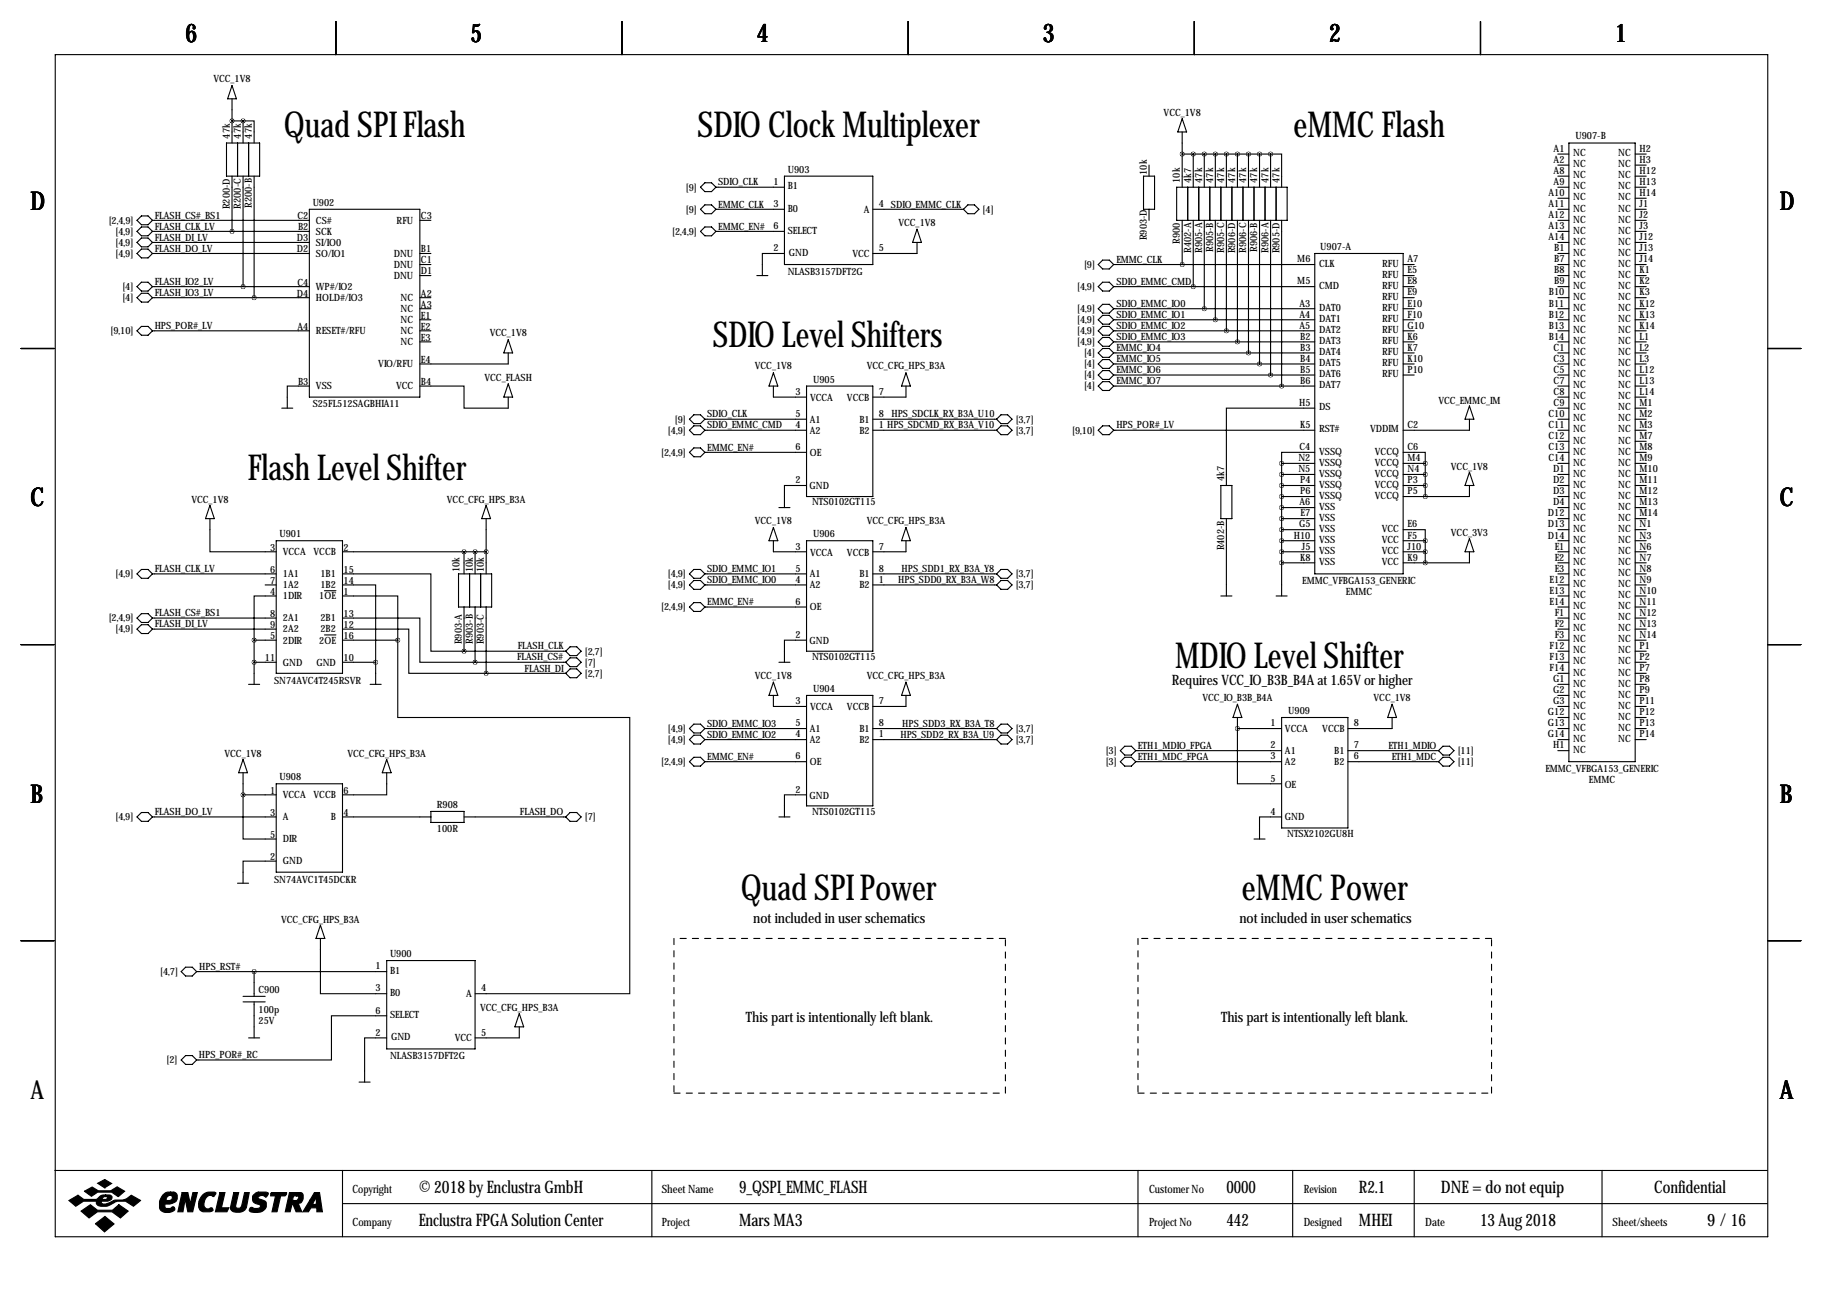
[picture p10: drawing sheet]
<svg xmlns="http://www.w3.org/2000/svg" width="419mm" height="297mm" viewBox="0 0 419 297" stroke-linecap="round" stroke-linejoin="round" font-family="sans-serif">
<g fill="none" stroke="#000" stroke-width=".25">
<path d="M12.7 12.6h393.7v271.7h-393.7zM53.3 19.7l1.1 3h-2.1zM77.2 4.9v7.7M143 4.9v7.7M208.8 4.9v7.7M274.6 4.9v7.7M340.4 4.9v7.7M52.1 32.9h7.6v7.6h-7.6zM53.3 22.7v10.2M53.3 27.8h2.6M54.6 32.9v7.6M55.9 27.8h2.5v5.1"/>
<path d="M55.9 27.8v5.1M57.1 32.9v7.6M264.2 38v2.5M271.8 35.4h20.3M271.8 30.3v12.7M271.8 27.3l1 3h-2zM274.3 35.4v7.6M276.9 35.4v7.6M279.4 35.4v7.6M281.9 35.4v7.6M284.5 35.4v7.6M287 35.4v7.6"/>
<path d="M289.6 35.4v7.6M292.1 35.4h2.5v7.6M292.1 35.4v7.6M358.1 35.4h2.6M358.1 38h2.6M360.7 32.9h15.2v142.2h-15.2zM375.9 35.4h2.6M375.9 38h2.6M31.5 50.7l1-1.1h1.5l1.1 1.1-1.1 1h-1.5zM31.5 53.2l1-1h1.5l1.1 1-1.1 1h-1.5zM31.5 55.7l1-1h1.5l1.1 1-1.1 1.1h-1.5zM31.5 58.3l1-1h1.5l1.1 1-1.1 1h-1.5z"/>
<path d="M35.1 58.3h36M35.1 50.7h36M35.1 53.2h36M35.1 55.7h36M53.3 40.5v12.7M55.9 40.5v25.4M58.4 40.5v27.9M71.1 48.1h25.4v43.2h-25.4zM96.5 58.3h2.6M96.5 50.7h2.6M162.1 52.2h1.5l1 1-1 1h-1.5l-1.1-1zM162.1 47.1h1.5l1 1-1 1h-1.5l-1.1-1z"/>
<path d="M162.1 42h1.5l1 1-1 1.1h-1.5l-1.1-1.1zM164.6 43h15.7M164.6 48.1h15.7M164.6 53.2h15.7M180.3 58.3h-5v5.1M180.3 40.5h20.4v20.3h-20.4zM200.7 48.1h20.8M210.8 55.7v2.6h-10.1M210.8 52.7l1 3h-2zM222.5 47.1h1.5l1 1-1 1h-1.5l-1-1zM262.9 40.5h2.5v7.6h-2.5zM264.2 48.1v2.6"/>
<path d="M270.5 43h25.4v7.7h-25.4zM271.8 50.7v10.1M273 43v7.7M274.3 50.7v15.2M275.6 43v7.7M276.9 50.7v20.3M278.1 43v7.7M279.4 50.7v22.8M280.7 43v7.7M281.9 50.7v25.4M283.2 43v7.7M284.5 50.7v27.9"/>
<path d="M285.8 43v7.7M287 50.7v30.4M288.3 43v7.7M289.6 50.7v33M290.8 43v7.7M292.1 50.7v35.5M293.4 43v7.7M294.6 50.7v38.1M302.3 58.3h20.3v73.6h-20.3zM358.1 58.3h2.6M358.1 40.5h2.6M358.1 43h2.6"/>
<path d="M358.1 45.6h2.6M358.1 48.1h2.6M358.1 50.7h2.6M358.1 53.2h2.6M358.1 55.7h2.6M375.9 58.3h2.6M375.9 40.5h2.6M375.9 43h2.6M375.9 45.6h2.6M375.9 48.1h2.6M375.9 50.7h2.6M375.9 53.2h2.6"/>
<path d="M375.9 55.7h2.6M31.5 76.1l1-1.1h1.5l1.1 1.1-1.1 1h-1.5zM31.5 65.9l1-1h1.5l1.1 1-1.1 1h-1.5zM32.5 67.4h1.5l1.1 1-1.1 1.1h-1.5l-1-1.1zM35.1 65.9h36M35.1 76.1h36M35.1 68.4h36M96.5 60.8h2.6M96.5 71h2.6M96.5 73.5h2.6M96.5 76.1h2.6M96.5 78.6h2.6"/>
<path d="M96.5 63.4h2.6M96.5 68.4h2.6M116.8 78.1l1.1 3h-2.1zM174 63.4h2.5M252.5 71l1-1h1.5l1 1-1 1h-1.5zM252.5 73.5l1-1h1.5l1 1-1 1h-1.5zM252.5 76.1l1-1.1h1.5l1 1.1-1 1h-1.5zM252.5 78.6l1-1h1.5l1 1-1 1h-1.5zM252.5 65.9l1-1h1.5l1 1-1 1h-1.5zM252.5 60.8l1-1h1.5l1 1-1 1h-1.5zM256 60.8h46.3M256 65.9h46.3"/>
<path d="M256 71h46.3M256 73.5h46.3M256 76.1h46.3M256 78.6h46.3M322.6 60.8h2.5M322.6 65.9h2.5M322.6 71h2.5M322.6 73.5h2.5M322.6 76.1h2.5M322.6 78.6h2.5M322.6 63.4h2.5M322.6 68.4h2.5"/>
<path d="M358.1 60.8h2.6M358.1 65.9h2.6M358.1 71h2.6M358.1 73.5h2.6M358.1 76.1h2.6M358.1 78.6h2.6M358.1 63.4h2.6M358.1 68.4h2.6M375.9 60.8h2.6M375.9 65.9h2.6M375.9 71h2.6M375.9 73.5h2.6"/>
<path d="M375.9 76.1h2.6M375.9 78.6h2.6M375.9 63.4h2.6M375.9 68.4h2.6M4.8 80.1h7.6M64.8 93.8h2.5M71.1 88.8h-5.1v5M96.5 88.8h10.2v5h10.1v-2.5M116.8 81.1v2.6h-20.3M116.8 88.3l1.1 3h-2.1zM158.5 98.9l1-1h1.5l1.1 1-1.1 1h-1.5zM158.5 96.4l1-1h1.5l1.1 1-1.1 1h-1.5z"/>
<path d="M162.1 98.9h23.3M162.1 96.4h23.3M177.8 85.7l1 3.1h-2zM177.8 88.8v2.5h7.6M185.4 88.8h15.3v25.4h-15.3zM200.7 98.9h28.4M200.7 96.4h28.4M208.3 85.7l1 3.1h-2zM208.3 88.8v2.5h-7.6M229.1 98.9l1-1h1.5l1.1 1-1.1 1h-1.5zM230.1 95.4h1.5l1.1 1-1.1 1h-1.5l-1-1zM252.5 81.1l1-1h1.5l1 1-1 1.1h-1.5z"/>
<path d="M252.5 98.9l1-1h1.5l1 1-1 1h-1.5zM252.5 83.7l1-1h1.5l1 1-1 1h-1.5zM252.5 86.2l1-1h1.5l1 1-1 1h-1.5zM252.5 88.8l1-1.1h1.5l1 1.1-1 1h-1.5zM256 81.1h46.3M256 83.7h46.3M256 86.2h46.3M256 88.8h46.3M256 98.9h46.3M302.3 93.8h-20.4v17.8M322.6 81.1h2.5M322.6 83.7h2.5"/>
<path d="M322.6 86.2h2.5M337.8 96.4v2.5h-15.2M337.8 93.3l1 3.1h-2zM358.1 81.1h2.6M358.1 83.7h2.6M358.1 86.2h2.6M358.1 88.8h2.6M358.1 93.8h2.6M358.1 98.9h2.6M358.1 91.3h2.6M358.1 96.4h2.6M375.9 81.1h2.6"/>
<path d="M375.9 83.7h2.6M375.9 86.2h2.6M375.9 88.8h2.6M375.9 93.8h2.6M375.9 98.9h2.6M375.9 91.3h2.6M375.9 96.4h2.6M406.4 80.1h7.6M48.3 119.2v7.7h15.2M48.3 116.2l1 3h-2.1zM111.8 116.2l1 3h-2.1zM111.8 119.2v12.7"/>
<path d="M159.5 103h1.5l1.1 1-1.1 1h-1.5l-1-1zM162.1 104h23.3M179.1 116.7h2.5M185.4 111.6h-5.1v5.1M280.7 111.6h2.5v7.6h-2.5zM281.9 119.2v17.8M294.6 106.5h7.7M294.6 109.1h7.7M294.6 111.6h7.7M294.6 114.2h7.7M294.6 116.7h7.7M294.6 119.2h7.7"/>
<path d="M294.6 106.5v30.5M302.3 104h-7.7v2.5M322.6 104h5.1v2.5M322.6 106.5h5.1M322.6 109.1h5.1M322.6 111.6h5.1M327.7 106.5v7.7M337.8 108.6l1 3h-2zM337.8 111.6v2.6h-15.2M358.1 104h2.6M358.1 106.5h2.6M358.1 109.1h2.6"/>
<path d="M358.1 111.6h2.6M358.1 114.2h2.6M358.1 116.7h2.6M358.1 119.2h2.6M358.1 101.5h2.6M375.9 104h2.6M375.9 106.5h2.6M375.9 109.1h2.6M375.9 111.6h2.6M375.9 114.2h2.6M375.9 116.7h2.6M375.9 119.2h2.6"/>
<path d="M375.9 101.5h2.6M31.5 131.9l1-1h1.5l1.1 1-1.1 1.1h-1.5zM35.1 131.9h28.4M61 134.5h2.5M63.5 137h-5.1v10.2M63.5 124.3h15.2v30.5h-15.2zM74.6 135.8h2.6M78.7 134.5h7.7v17.8M78.7 137h12.7v10.2M78.7 131.9h20.4v17.8h7.6M78.7 126.9h33.1M105.4 131.9h7.6v7.7h-7.6z"/>
<path d="M106.7 126.9v5M106.7 139.6v10.1M107.9 131.9v7.7M109.2 126.9v5M109.2 139.6v12.7M110.5 131.9v7.7M111.8 139.6v15.2M158.5 134.5l1-1h1.5l1.1 1-1.1 1h-1.5zM158.5 131.9l1-1h1.5l1.1 1-1.1 1.1h-1.5zM158.5 139.6l1-1.1h1.5l1.1 1.1-1.1 1h-1.5zM162.1 131.9h23.3M162.1 134.5h23.3"/>
<path d="M162.1 139.6h23.3M177.8 121.3l1 3h-2zM177.8 124.3v2.6h7.6M185.4 124.3h15.3v25.4h-15.3zM200.7 131.9h28.4M200.7 134.5h28.4M208.3 121.3l1 3h-2zM208.3 124.3v2.6h-7.6M230.1 133.5h1.5l1.1 1-1.1 1h-1.5l-1-1zM230.1 130.9h1.5l1.1 1-1.1 1.1h-1.5l-1-1.1zM280.7 137h2.5M293.4 137h2.5"/>
<path d="M294.6 121.8h7.7M294.6 124.3h7.7M294.6 126.9h7.7M294.6 129.4h7.7M322.6 121.8h5.1v2.5M322.6 124.3h5.1M322.6 126.9h5.1M327.7 124.3v5.1M337.8 123.8l1 3.1h-2zM337.8 126.9v2.5h-15.2M358.1 131.9h2.6M358.1 121.8h2.6"/>
<path d="M358.1 124.3h2.6M358.1 126.9h2.6M358.1 129.4h2.6M358.1 134.5h2.6M358.1 137h2.6M358.1 139.6h2.6M375.9 131.9h2.6M375.9 121.8h2.6M375.9 124.3h2.6M375.9 126.9h2.6M375.9 129.4h2.6M375.9 134.5h2.6"/>
<path d="M375.9 137h2.6M375.9 139.6h2.6M4.8 148.2h7.6M31.5 142.1l1-1h1.5l1.1 1-1.1 1h-1.5zM31.5 144.6l1-1h1.5l1.1 1-1.1 1.1h-1.5zM35.1 142.1h28.4M35.1 144.6h28.4M57.1 157.3h2.6M58.4 147.2h5.1M58.4 152.3h5.1M58.4 147.2v10.1M74.6 146h2.6"/>
<path d="M78.7 144.6h15.3v10.2h17.8M78.7 142.1h17.8v10.2h12.7M78.7 147.2h12.7M78.7 152.3h7.7M85.1 157.3h2.5M86.4 152.3v5M91.4 147.2v17.8h53.4v63.5h-35.6M106.7 149.7h23.3M109.2 152.3h20.8M111.8 154.8h18.2M131.1 151.2h1.5l1 1.1-1 1h-1.5l-1.1-1zM131.1 153.8h1.5l1 1-1 1h-1.5l-1.1-1z"/>
<path d="M131.1 148.7h1.5l1 1-1 1h-1.5l-1.1-1zM177.8 156.8l1 3.1h-2zM177.8 159.9v2.5h7.6M179.1 152.3h2.5M185.4 147.2h-5.1v5.1M185.4 159.9h15.3v25.4h-15.3zM208.3 156.8l1 3.1h-2zM208.3 159.9v2.5h-7.6M358.1 142.1h2.6M358.1 144.6h2.6M358.1 147.2h2.6M358.1 149.7h2.6"/>
<path d="M358.1 152.3h2.6M358.1 154.8h2.6M358.1 157.3h2.6M358.1 159.9h2.6M375.9 142.1h2.6M375.9 144.6h2.6M375.9 147.2h2.6M375.9 149.7h2.6M375.9 152.3h2.6M375.9 154.8h2.6M375.9 157.3h2.6M375.9 159.9h2.6"/>
<path d="M406.4 148.2h7.6M55.9 177.7v5M55.9 174.6l1 3.1h-2zM88.9 177.7v5h-10.2M88.9 174.6l1 3.1h-2zM158.5 167.5l1-1h1.5l1.1 1-1.1 1h-1.5zM158.5 170l1-1h1.5l1.1 1-1.1 1.1h-1.5zM158.5 175.1l1-1h1.5l1.1 1-1.1 1h-1.5zM162.1 175.1h23.3M162.1 167.5h23.3M162.1 170h23.3M200.7 167.5h28.4"/>
<path d="M200.7 170h28.4M229.1 167.5l1-1h1.5l1.1 1-1.1 1h-1.5zM230.1 169h1.5l1.1 1-1.1 1.1h-1.5l-1-1.1zM257.6 175.1l1-1h1.5l1 1-1 1h-1.5zM257.6 172.6l1-1h1.5l1 1-1 1h-1.5zM261.1 175.1h33.5M261.1 172.6h33.5M284.5 167.5h.1M284.5 167.5v12.7h10.1M284.5 161.9l1 3.1h-2zM284.5 167.5h10.1M284.5 165v2.5"/>
<path d="M294.6 165h15.3v25.4h-15.3zM309.9 175.1h20.8M309.9 172.6h20.8M320 161.9l1.1 3.1h-2.1zM320 165v2.5h-10.1M330.7 175.1l1-1h1.5l1.1 1-1.1 1h-1.5zM330.7 172.6l1-1h1.5l1.1 1-1.1 1h-1.5zM358.1 162.4h2.6M358.1 165h2.6M358.1 167.5h2.6M358.1 170h2.6M358.1 172.6h2.6"/>
<path d="M375.9 162.4h2.6M375.9 165h2.6M375.9 167.5h2.6M375.9 170h2.6M31.5 187.8l1-1h1.5l1.1 1-1.1 1h-1.5zM35.1 187.8h28.4M55.9 182.7v10.2h7.6M55.9 182.7h7.6M63.5 198h-7.6v5.1M63.5 180.2h15.2v20.3h-15.2zM78.7 187.8h20.4M99.1 186.5h7.6v2.6h-7.6z"/>
<path d="M106.7 187.8h23.3M131.1 186.8h1.5l1 1-1 1h-1.5l-1.1-1zM179.1 187.8h2.5M185.4 182.7h-5.1v5.1M288.3 192.9h2.5M294.6 187.8h-5v5.1M4.8 216.3h7.6M54.6 203.1h2.5M73.7 215.8v12.7h15.2M73.7 212.7l1 3.1h-2.1zM406.4 216.3h7.6M41.7 223.4l1-1h1.5l1 1-1 1h-1.5z"/>
<path d="M45.2 223.4h43.7M55.9 229.1h5.1M55.9 230.3h5.1M57.1 238.6h2.6M58.4 223.4v5.7M58.4 230.3v8.3M88.9 238.6h-5.1v10.2M88.9 233.5h-12.7v10.2h-31M88.9 220.8h20.3v20.4h-20.3zM119.4 236.1v2.5h-10.2M119.4 233l1 3.1h-2zM42.7 242.7h1.5l1 1-1 1h-1.5l-1-1z"/>
<path d="M82.5 248.8h2.6M12.6 269.1h393.7M78.7 269.1v15.2M78.7 276.7h327.6M149.9 269.1v15.2M261.6 269.1v15.2M297.2 269.1v15.2M325.1 269.1v15.2M368.3 269.1v15.2"/>
</g>
<g fill="#000" stroke="#000" stroke-width=".25">
<path d="M15.8 276l2.1-1.2 1.4 1h2.8l.3-.2a1.77 1.77 0 0 1 1.9-.9v.4l-.6 .2-.2 .5h.9l.3-.6-.4-.1v-.4h.9a.59 .59 0 0 1 .6 .7l-.2 .4-.8 .4h-1.4l-.1 .1 .1 .4a3.2 3.2 0 0 0 2.7-.7l.3-.1a4 4 0 0 0 3.8-1.1l2.1 1.2-1.6 1.3a4 4 0 0 0-5.5-.2 2.66 2.66 0 0 1-2.9-.2l-.1-.7h-3l-1.8 1.1zM19.4 273.9l1.8-1 1.4 .9h2.9l1.4-.9 1.8 1-1.5 1.2-1.5-1h-3.2l-1.5 .9zM22.5 272l1.6-.8 1.6 .9-1.6 1zM18.6 278.4l2.2-1.4 1.6 1.2h3.5l1.4-1.2 2.2 1.4-1.8 1.6-1.9-1.4h-3.4l-1.9 1.4zM37.4 274.7a1.75 1.75 0 0 1 1.8-.6v.7a.82 .82 0 0 0-.8 1.2h.6a.6 .6 0 0 0 .6-.5 .6 .6 0 0 0-.4-.7v-.7h.8l.5 .3a1.61 1.61 0 0 1 0 1.7 1.61 1.61 0 0 1-1.5 .7h-1v.9l.2 .1h.9l.7-.4 .4 .4a1.06 1.06 0 0 1-1.3 1 1.82 1.82 0 0 1-2.2-1.1 3.5 3.5 0 0 1 .7-3zM41.9 274.2h1.3l.5 2.6 .6-2.6h1.1l-1.1 4.4h-1.1l-.6-2.9-.5 2.9h-1.2zM46.7 274.6a2.78 2.78 0 0 1 2.9-.4l-.4 .9a1.32 1.32 0 0 0-2.1 .8l-.2 .8a.98 .98 0 0 0 1.1 1.2 .55 .55 0 0 1 .6-.2 .55 .55 0 0 1 .4 .6l-.7 .3-1.8-.1a1.79 1.79 0 0 1-.8-2.3zM50.5 274.2h1.2l-.8 3.5h1.7l-.4 .9h-2.7zM53.7 274.2h1.2l-.7 3.1a.73 .73 0 0 0 .7 .5 .73 .73 0 0 0 .7-.6l.6-3h1.1l-.7 3.4a2.28 2.28 0 0 1-3.6 .4v-.4zM58.3 274.7l.8-.6h2.1l.5 .2v.2l-.6 .7a.96 .96 0 0 0-1-.4 .96 .96 0 0 0-.8 .6l1.7 .8a1.71 1.71 0 0 1-.1 1.8 1.71 1.71 0 0 1-1.7 .8l-1.4-.2a.51 .51 0 0 1-.4-.7 .51 .51 0 0 1 .8-.2l1 .1a.52 .52 0 0 0 .6-.2 .52 .52 0 0 0-.2-.7 1.39 1.39 0 0 1-1.4-.6 1.39 1.39 0 0 1 .1-1.6zM62.2 274.4l.2-.2h3.5l-.1 .4-.3 .3h-1l-.8 3.7h-1.2l.8-3.7h-1.1zM66.5 274.2h1.7v.7h-.7l-.2 1.1h.9l.3-.3a.44 .44 0 0 0 .1-.5 .44 .44 0 0 0-.4-.3v-.7h1l.3 .2 .2 .3v.9a1.03 1.03 0 0 1-1.2 1l.9 2h-1.3l-.8-1.8h-.1l-.5 1.8h-1.1z"/>
<path d="M72.3 274.2h1.2l.6 4.4h-1.3v-.9h-1.3l-.6 .9h-1.3l1.7-2.7h1l-.4 .8 .2 .2h.4l.2-.2v-1.5l-.4 .7h-1zM21.9 281.3l2.2-1.6 2.1 1.7-2.2 1.8z"/>
</g>
<path d="M154.9 215.8v35.5M231.1 215.8h-76.2M261.6 215.8v35.5M342.9 215.8h-81.3M154.9 251.3h76.2M231.1 251.3v-35.5M261.6 251.3h81.3M342.9 251.3v-35.5" fill="none" stroke="#000" stroke-width=".25" stroke-dasharray="1.4 1.4"/>
<path d="M294.6 106.5a.05 .05 0 0 0 .1 0 .05 .05 0 0 0-.1 0zM294.6 109.1a.05 .05 0 0 0 .1 0 .05 .05 0 0 0-.1 0zM294.6 111.6a.05 .05 0 0 0 .1 0 .05 .05 0 0 0-.1 0zM294.6 114.2a.05 .05 0 0 0 .1 0 .05 .05 0 0 0-.1 0zM294.6 116.7a.05 .05 0 0 0 .1 0 .05 .05 0 0 0-.1 0zM294.6 119.2a.05 .05 0 0 0 .1 0 .05 .05 0 0 0-.1 0zM294.6 121.8a.05 .05 0 0 0 .1 0 .05 .05 0 0 0-.1 0zM294.6 124.3a.05 .05 0 0 0 .1 0 .05 .05 0 0 0-.1 0zM294.6 126.9a.05 .05 0 0 0 .1 0 .05 .05 0 0 0-.1 0zM294.6 129.4a.05 .05 0 0 0 .1 0 .05 .05 0 0 0-.1 0zM327.6 124.3a.05 .05 0 0 0 .1 0 .05 .05 0 0 0-.1 0zM327.6 126.9a.05 .05 0 0 0 .1 0 .05 .05 0 0 0-.1 0zM327.6 129.4a.05 .05 0 0 0 .1 0 .05 .05 0 0 0-.1 0zM327.6 114.2a.05 .05 0 0 0 .1 0 .05 .05 0 0 0-.1 0zM327.6 111.6a.05 .05 0 0 0 .1 0 .05 .05 0 0 0-.1 0zM327.6 109.1a.05 .05 0 0 0 .1 0 .05 .05 0 0 0-.1 0zM327.6 106.5a.05 .05 0 0 0 .1 0 .05 .05 0 0 0-.1 0zM274.3 65.9a.05 .05 0 0 0 .1 0 .05 .05 0 0 0-.1 0zM276.8 71a.05 .05 0 0 0 .1 0 .05 .05 0 0 0-.1 0zM281.9 76.1a.05 .05 0 0 0 .1 0 .05 .05 0 0 0-.1 0zM284.4 78.6a.05 .05 0 0 0 .1 0 .05 .05 0 0 0-.1 0zM287 81.1a.05 .05 0 0 0 .1 0 .05 .05 0 0 0-.1 0zM289.5 83.7a.05 .05 0 0 0 .1 0 .05 .05 0 0 0-.1 0zM294.6 88.8a.05 .05 0 0 0 .1 0 .05 .05 0 0 0-.1 0zM276.8 35.4a.05 .05 0 0 0 .1 0 .05 .05 0 0 0-.1 0zM281.9 35.4a.05 .05 0 0 0 .1 0 .05 .05 0 0 0-.1 0zM284.4 35.4a.05 .05 0 0 0 .1 0 .05 .05 0 0 0-.1 0zM287 35.4a.05 .05 0 0 0 .1 0 .05 .05 0 0 0-.1 0zM289.5 35.4a.05 .05 0 0 0 .1 0 .05 .05 0 0 0-.1 0zM53.3 53.2a.05 .05 0 0 0 .1 0 .05 .05 0 0 0-.1 0zM53.3 27.8a.05 .05 0 0 0 .1 0 .05 .05 0 0 0-.1 0zM55.8 27.8a.05 .05 0 0 0 .1 0 .05 .05 0 0 0-.1 0zM58.4 223.4a.05 .05 0 0 0 .1 0 .05 .05 0 0 0-.1 0zM55.8 65.9a.05 .05 0 0 0 .1 0 .05 .05 0 0 0-.1 0zM58.4 68.4a.05 .05 0 0 0 .1 0 .05 .05 0 0 0-.1 0zM58.4 152.3a.05 .05 0 0 0 .1 0 .05 .05 0 0 0-.1 0zM58.4 147.2a.05 .05 0 0 0 .1 0 .05 .05 0 0 0-.1 0zM55.8 182.7a.05 .05 0 0 0 .1 0 .05 .05 0 0 0-.1 0zM91.4 147.2a.05 .05 0 0 0 .1 0 .05 .05 0 0 0-.1 0zM86.3 152.3a.05 .05 0 0 0 .1 0 .05 .05 0 0 0-.1 0zM109.2 126.9a.05 .05 0 0 0 .1 0 .05 .05 0 0 0-.1 0zM106.6 126.9a.05 .05 0 0 0 .1 0 .05 .05 0 0 0-.1 0zM111.7 126.9a.05 .05 0 0 0 .1 0 .05 .05 0 0 0-.1 0zM111.7 154.8a.05 .05 0 0 0 .1 0 .05 .05 0 0 0-.1 0zM109.2 152.3a.05 .05 0 0 0 .1 0 .05 .05 0 0 0-.1 0zM106.6 149.7a.05 .05 0 0 0 .1 0 .05 .05 0 0 0-.1 0zM271.7 60.8a.05 .05 0 0 0 .1 0 .05 .05 0 0 0-.1 0zM274.3 35.4a.05 .05 0 0 0 .1 0 .05 .05 0 0 0-.1 0zM271.7 35.4a.05 .05 0 0 0 .1 0 .05 .05 0 0 0-.1 0zM284.4 167.5a.05 .05 0 0 0 .1 0 .05 .05 0 0 0-.1 0z" fill="#000" stroke="#000" stroke-width="1"/>
<g font-size="8.2">
<text x="65.3" y="31.6">Quad SPI Flash</text>
<text x="160.4" y="31.6">SDIO Clock Multiplexer</text>
<text x="297.3" y="31.6">eMMC Flash</text>
<text x="163.9" y="79.9">SDIO Level Shifters</text>
<text x="56.9" y="110.3">Flash Level Shifter</text>
<text x="270.2" y="153.5">MDIO Level Shifter</text>
<text x="170.3" y="206.9">Quad SPI Power</text>
<text x="285.5" y="206.9">eMMC Power</text>
</g>
<g font-size="5.9">
<text x="42.7" y="9.8">6</text>
<text x="108.2" y="9.8">5</text>
<text x="174" y="9.8">4</text>
<text x="239.8" y="9.8">3</text>
<text x="305.6" y="9.8">2</text>
<text x="371.3" y="9.8">1</text>
<text x="7" y="48.4">D</text>
<text x="409.2" y="48.4">D</text>
<text x="7" y="116.4">C</text>
<text x="409.2" y="116.4">C</text>
<text x="7" y="184.5">B</text>
<text x="409.2" y="184.5">B</text>
<text x="7" y="252.6">A</text>
<text x="409.2" y="252.6">A</text>
</g>
<g font-size="4">
<text x="96.3" y="274.2">© 2018 by Enclustra GmbH</text>
<text x="169.9" y="274.2">9_QSPI_EMMC_FLASH</text>
<text x="281.9" y="274.2">0000</text>
<text x="312.4" y="274.2">R2.1</text>
<text x="331.3" y="274.2">DNE = do not equip</text>
<text x="380.3" y="274.2">Confidential</text>
<text x="96.3" y="281.8">Enclustra FPGA Solution Center</text>
<text x="169.9" y="281.8">Mars MA3</text>
<text x="281.9" y="281.8">442</text>
<text x="312.4" y="281.8">MHEI</text>
<text x="340.3" y="281.8">13 Aug 2018</text>
<text x="392.5" y="281.8">9 /16</text>
</g>
<g font-size="3.3">
<text x="269.4" y="157.5">Requires VCC_IO_B3B_B4A at 1.65V or higher</text>
<text x="173.2" y="212.2">not included in user schematics</text>
<text x="284.9" y="212.2">not included in user schematics</text>
<text x="171.5" y="235.1">This part is intentionally left blank.</text>
<text x="280.7" y="235.1">This part is intentionally left blank.</text>
</g>
<g font-size="2.6">
<text x="81" y="274.2">Copyright</text>
<text x="152.1" y="274.2">Sheet Name</text>
<text x="264.2" y="274.2">Customer No</text>
<text x="299.7" y="274.2">Revision</text>
<text x="81" y="281.8">Company</text>
<text x="152.1" y="281.8">Project</text>
<text x="264.2" y="281.8">Project No</text>
<text x="299.7" y="281.8">Designed</text>
<text x="327.7" y="281.8">Date</text>
<text x="370.7" y="281.8">Sheet/sheets</text>
</g>
<g font-size="2.3">
<text x="49.1" y="18.9">VCC_1V8</text>
<text x="267.5" y="26.8">VCC_1V8</text>
<text x="52.8" y="31.9" transform="rotate(-90 52.8 31.9)">47k</text>
<text x="55.4" y="31.9" transform="rotate(-90 55.4 31.9)">47k</text>
<text x="57.9" y="31.9" transform="rotate(-90 57.9 31.9)">47k</text>
<text x="357.2" y="34.9">A1</text>
<text x="361.7" y="35.9">NC</text>
<text x="362.2" y="31.9">U907-B</text>
<text x="372" y="35.9">NC</text>
<text x="376.9" y="34.9">H2</text>
<text x="181.1" y="39.7">U903</text>
<text x="263.7" y="40.2" transform="rotate(-90 263.7 40.2)">10k</text>
<text x="357.2" y="37.5">A2</text>
<text x="357.2" y="40">A8</text>
<text x="361.7" y="38.5">NC</text>
<text x="361.7" y="41">NC</text>
<text x="372" y="38.5">NC</text>
<text x="372" y="41">NC</text>
<text x="376.9" y="37.5">H3</text>
<text x="376.9" y="40">H12</text>
<text x="55.4" y="48" transform="rotate(-90 55.4 48)">R200-C</text>
<text x="57.9" y="47.8" transform="rotate(-90 57.9 47.8)">R200-B</text>
<text x="71.9" y="47.4">U902</text>
<text x="157.7" y="43.8">[9]</text>
<text x="165.1" y="47.7">EMMC_CLK</text>
<text x="165.1" y="42.6">SDIO_CLK</text>
<text x="177.8" y="42.5">1</text>
<text x="177.8" y="47.6">3</text>
<text x="181.1" y="43.6">B1</text>
<text x="202" y="47.6">4 SDIO_EMMC_CLK</text>
<text x="271.3" y="42" transform="rotate(-90 271.3 42)">10k</text>
<text x="273.8" y="42" transform="rotate(-90 273.8 42)">4k7</text>
<text x="276.4" y="42" transform="rotate(-90 276.4 42)">47k</text>
<text x="278.9" y="42" transform="rotate(-90 278.9 42)">47k</text>
<text x="281.4" y="42" transform="rotate(-90 281.4 42)">47k</text>
<text x="284" y="42" transform="rotate(-90 284 42)">47k</text>
<text x="286.5" y="42" transform="rotate(-90 286.5 42)">47k</text>
<text x="289.1" y="42" transform="rotate(-90 289.1 42)">47k</text>
<text x="291.6" y="42" transform="rotate(-90 291.6 42)">47k</text>
<text x="294.1" y="42" transform="rotate(-90 294.1 42)">47k</text>
<text x="356" y="45.1">A10</text>
<text x="356" y="47.6">A11</text>
<text x="357.2" y="42.5">A9</text>
<text x="361.7" y="43.6">NC</text>
<text x="361.7" y="46.1">NC</text>
<text x="372" y="43.6">NC</text>
<text x="372" y="46.1">NC</text>
<text x="376.9" y="42.5">H13</text>
<text x="376.9" y="45.1">H14</text>
<text x="376.9" y="47.6">J1</text>
<text x="25" y="51.4">[2,4,9]</text>
<text x="26.6" y="54">[4,9]</text>
<text x="35.6" y="50.3">FLASH_CS#_BS1</text>
<text x="35.6" y="52.8">FLASH_CLK_LV</text>
<text x="52.8" y="48.1" transform="rotate(-90 52.8 48.1)">R200-D</text>
<text x="68.4" y="50.4">C2</text>
<text x="68.5" y="52.9">B2</text>
<text x="72.6" y="54">SCK</text>
<text x="72.6" y="51.4">CS#</text>
<text x="91.2" y="51.4">RFU</text>
<text x="96.8" y="50.4">C3</text>
<text x="154.5" y="54">[2,4,9]</text>
<text x="157.7" y="48.9">[9]</text>
<text x="165.1" y="52.8">EMMC_EN#</text>
<text x="177.8" y="52.7">6</text>
<text x="181.1" y="48.6">B0</text>
<text x="181.1" y="53.7">SELECT</text>
<text x="198.6" y="48.9">A</text>
<text x="206.6" y="51.9">VCC_1V8</text>
<text x="225.9" y="48.9">[4]</text>
<text x="356" y="50.2">A12</text>
<text x="356" y="52.7">A13</text>
<text x="361.7" y="48.6">NC</text>
<text x="361.7" y="51.2">NC</text>
<text x="361.7" y="53.7">NC</text>
<text x="372" y="48.6">NC</text>
<text x="372" y="51.2">NC</text>
<text x="372" y="53.7">NC</text>
<text x="376.9" y="50.2">J2</text>
<text x="376.9" y="52.7">J3</text>
<text x="26.6" y="56.5">[4,9]</text>
<text x="26.6" y="59">[4,9]</text>
<text x="35.6" y="55.3">FLASH_DI_LV</text>
<text x="35.6" y="57.9">FLASH_DO_LV</text>
<text x="68.3" y="55.5">D3</text>
<text x="68.3" y="58">D2</text>
<text x="72.6" y="56.5">SI/IO0</text>
<text x="72.6" y="59">SO/IO1</text>
<text x="90.5" y="59">DNU</text>
<text x="96.8" y="58">B1</text>
<text x="177.8" y="57.8">2</text>
<text x="181.4" y="58.8">GND</text>
<text x="196" y="59">VCC</text>
<text x="202" y="57.8">5</text>
<text x="263.7" y="55.2" transform="rotate(-90 263.7 55.2)">R903-D</text>
<text x="271.3" y="56" transform="rotate(-90 271.3 56)">R900</text>
<text x="273.8" y="58.1" transform="rotate(-90 273.8 58.1)">R402-A</text>
<text x="276.4" y="58.1" transform="rotate(-90 276.4 58.1)">R905-A</text>
<text x="278.9" y="58" transform="rotate(-90 278.9 58)">R905-B</text>
<text x="281.4" y="58.1" transform="rotate(-90 281.4 58.1)">R905-C</text>
<text x="284" y="58.3" transform="rotate(-90 284 58.3)">R906-D</text>
<text x="286.5" y="58.1" transform="rotate(-90 286.5 58.1)">R906-C</text>
<text x="289.1" y="58" transform="rotate(-90 289.1 58)">R906-B</text>
<text x="291.6" y="58.1" transform="rotate(-90 291.6 58.1)">R906-A</text>
<text x="294.1" y="58.3" transform="rotate(-90 294.1 58.3)">R905-D</text>
<text x="303.5" y="57.5">U907-A</text>
<text x="356" y="55.2">A14</text>
<text x="357.3" y="57.8">B1</text>
<text x="361.7" y="56.3">NC</text>
<text x="361.7" y="58.8">NC</text>
<text x="372" y="56.3">NC</text>
<text x="372" y="58.8">NC</text>
<text x="376.9" y="55.2">J12</text>
<text x="376.9" y="57.8">J13</text>
<text x="35.6" y="65.5">FLASH_IO2_LV</text>
<text x="68.4" y="65.6">C4</text>
<text x="90.5" y="61.6">DNU</text>
<text x="90.5" y="64.1">DNU</text>
<text x="96.8" y="60.6">C1</text>
<text x="96.8" y="63.1">D1</text>
<text x="181.1" y="63.1">NLASB3157DFT2G</text>
<text x="249.2" y="61.6">[9]</text>
<text x="256.6" y="65.5">SDIO_EMMC_CMD</text>
<text x="256.6" y="60.4">EMMC_CLK</text>
<text x="298.2" y="60.3">M6</text>
<text x="298.2" y="65.4">M5</text>
<text x="303.3" y="61.3">CLK</text>
<text x="317.8" y="61.3">RFU</text>
<text x="317.8" y="63.9">RFU</text>
<text x="323.6" y="60.3">A7</text>
<text x="323.6" y="62.9">E5</text>
<text x="323.6" y="65.4">E8</text>
<text x="357.3" y="60.3">B7</text>
<text x="357.3" y="62.9">B8</text>
<text x="357.3" y="65.4">B9</text>
<text x="361.7" y="61.3">NC</text>
<text x="361.7" y="63.9">NC</text>
<text x="372" y="61.3">NC</text>
<text x="372" y="63.9">NC</text>
<text x="376.9" y="60.3">J14</text>
<text x="376.9" y="62.9">K1</text>
<text x="376.9" y="65.4">K2</text>
<text x="28.1" y="66.7">[4]</text>
<text x="28.1" y="69.2">[4]</text>
<text x="35.6" y="68">FLASH_IO3_LV</text>
<text x="68.3" y="68.2">D4</text>
<text x="72.6" y="69.2">HOLD#/IO3</text>
<text x="72.6" y="66.7">WP#/IO2</text>
<text x="92.1" y="69.2">NC</text>
<text x="92.1" y="71.7">NC</text>
<text x="96.8" y="68.2">A2</text>
<text x="96.8" y="70.7">A3</text>
<text x="247.6" y="71.7">[4,9]</text>
<text x="247.6" y="66.7">[4,9]</text>
<text x="256.6" y="70.6">SDIO_EMMC_IO0</text>
<text x="298.8" y="70.5">A3</text>
<text x="303.3" y="66.4">CMD</text>
<text x="303.3" y="71.5">DAT0</text>
<text x="317.8" y="66.4">RFU</text>
<text x="317.8" y="69">RFU</text>
<text x="317.8" y="71.5">RFU</text>
<text x="323.6" y="67.9">E9</text>
<text x="323.6" y="70.5">E10</text>
<text x="356.1" y="67.9">B10</text>
<text x="356.1" y="70.5">B11</text>
<text x="361.7" y="66.4">NC</text>
<text x="361.7" y="69">NC</text>
<text x="361.7" y="71.5">NC</text>
<text x="372" y="66.4">NC</text>
<text x="372" y="69">NC</text>
<text x="372" y="71.5">NC</text>
<text x="376.9" y="67.9">K3</text>
<text x="376.9" y="70.5">K12</text>
<text x="25.4" y="76.8">[9,10]</text>
<text x="35.6" y="75.7">HPS_POR#_LV</text>
<text x="68.4" y="75.8">A4</text>
<text x="72.6" y="76.8">RESET#/RFU</text>
<text x="92.1" y="74.3">NC</text>
<text x="92.1" y="76.8">NC</text>
<text x="96.8" y="73.3">E1</text>
<text x="96.8" y="75.8">E2</text>
<text x="112.6" y="77.3">VCC_1V8</text>
<text x="247.6" y="74.3">[4,9]</text>
<text x="247.6" y="76.8">[4,9]</text>
<text x="256.6" y="73.1">SDIO_EMMC_IO1</text>
<text x="256.6" y="75.7">SDIO_EMMC_IO2</text>
<text x="298.8" y="73">A4</text>
<text x="298.8" y="75.6">A5</text>
<text x="303.3" y="74">DAT1</text>
<text x="303.3" y="76.6">DAT2</text>
<text x="317.8" y="74">RFU</text>
<text x="317.8" y="76.6">RFU</text>
<text x="323.6" y="73">F10</text>
<text x="323.6" y="75.6">G10</text>
<text x="356.1" y="73">B12</text>
<text x="356.1" y="75.6">B13</text>
<text x="361.7" y="74">NC</text>
<text x="361.7" y="76.6">NC</text>
<text x="372" y="74">NC</text>
<text x="372" y="76.6">NC</text>
<text x="376.9" y="73">K13</text>
<text x="376.9" y="75.6">K14</text>
<text x="92.1" y="79.4">NC</text>
<text x="96.8" y="78.3">E3</text>
<text x="96.8" y="83.4">E4</text>
<text x="247.6" y="79.4">[4,9]</text>
<text x="249.2" y="81.9">[4]</text>
<text x="256.6" y="78.2">SDIO_EMMC_IO3</text>
<text x="256.6" y="80.7">EMMC_IO4</text>
<text x="256.6" y="83.3">EMMC_IO5</text>
<text x="298.9" y="78.1">B2</text>
<text x="298.9" y="80.6">B3</text>
<text x="298.9" y="83.2">B4</text>
<text x="303.3" y="79.1">DAT3</text>
<text x="303.3" y="81.7">DAT4</text>
<text x="317.8" y="79.1">RFU</text>
<text x="317.8" y="81.7">RFU</text>
<text x="323.6" y="78.1">K6</text>
<text x="323.6" y="80.6">K7</text>
<text x="323.6" y="83.2">K10</text>
<text x="356.1" y="78.1">B14</text>
<text x="357.2" y="80.6">C1</text>
<text x="357.2" y="83.2">C3</text>
<text x="361.7" y="79.1">NC</text>
<text x="361.7" y="81.7">NC</text>
<text x="372" y="79.1">NC</text>
<text x="372" y="81.7">NC</text>
<text x="376.9" y="78.1">L1</text>
<text x="376.9" y="80.6">L2</text>
<text x="376.9" y="83.2">L3</text>
<text x="68.5" y="88.5">B3</text>
<text x="72.6" y="89.5">VSS</text>
<text x="87" y="84.4">VIO/RFU</text>
<text x="91.1" y="89.5">VCC</text>
<text x="96.8" y="88.5">B4</text>
<text x="111.4" y="87.5">VCC_FLASH</text>
<text x="173.5" y="84.9">VCC_1V8</text>
<text x="186.9" y="88">U905</text>
<text x="199.3" y="84.9">VCC_CFG_HPS_B3A</text>
<text x="249.2" y="84.4">[4]</text>
<text x="249.2" y="87">[4]</text>
<text x="249.2" y="89.5">[4]</text>
<text x="256.6" y="85.8">EMMC_IO6</text>
<text x="256.6" y="88.4">EMMC_IO7</text>
<text x="298.9" y="85.7">B5</text>
<text x="298.9" y="88.3">B6</text>
<text x="303.3" y="84.2">DAT5</text>
<text x="303.3" y="86.7">DAT6</text>
<text x="303.3" y="89.3">DAT7</text>
<text x="317.8" y="84.2">RFU</text>
<text x="317.8" y="86.7">RFU</text>
<text x="323.6" y="85.7">P10</text>
<text x="357.2" y="85.7">C5</text>
<text x="357.2" y="88.3">C7</text>
<text x="361.7" y="84.2">NC</text>
<text x="361.7" y="86.7">NC</text>
<text x="361.7" y="89.3">NC</text>
<text x="372" y="84.2">NC</text>
<text x="372" y="86.7">NC</text>
<text x="372" y="89.3">NC</text>
<text x="376.9" y="85.7">L12</text>
<text x="376.9" y="88.3">L13</text>
<text x="71.9" y="93.6">S25FL512SAGBHIA11</text>
<text x="162.6" y="96">SDIO_CLK</text>
<text x="182.9" y="95.9">5</text>
<text x="182.9" y="90.8">3</text>
<text x="186.2" y="92.2">VCCA</text>
<text x="194.7" y="92.2">VCCB</text>
<text x="202" y="95.9">8 HPS_SDCLK_RX_B3A_U10</text>
<text x="202" y="90.8">7</text>
<text x="298.7" y="93.3">H5</text>
<text x="303.3" y="94.4">DS</text>
<text x="330.7" y="92.8">VCC_EMMC_IM</text>
<text x="356" y="95.9">C10</text>
<text x="357.2" y="90.8">C8</text>
<text x="357.2" y="93.3">C9</text>
<text x="361.7" y="91.8">NC</text>
<text x="361.7" y="94.4">NC</text>
<text x="372" y="91.8">NC</text>
<text x="372" y="94.4">NC</text>
<text x="376.9" y="90.8">L14</text>
<text x="376.9" y="93.3">M1</text>
<text x="376.9" y="95.9">M2</text>
<text x="153.6" y="99.7">[4,9]</text>
<text x="155.1" y="97.1">[9]</text>
<text x="162.6" y="98.5">SDIO_EMMC_CMD</text>
<text x="182.9" y="98.4">4</text>
<text x="186.2" y="97.1">A1</text>
<text x="186.2" y="99.7">A2</text>
<text x="197.6" y="97.1">B1</text>
<text x="197.6" y="99.7">B2</text>
<text x="202" y="98.4">1 HPS_SDCMD_RX_B3A_V10</text>
<text x="233.5" y="97.1">[3,7]</text>
<text x="233.5" y="99.7">[3,7]</text>
<text x="246.5" y="99.7">[9,10]</text>
<text x="256.6" y="98.5">HPS_POR#_LV</text>
<text x="298.9" y="98.4">K5</text>
<text x="303.3" y="99.4">RST#</text>
<text x="315" y="99.4">VDDIM</text>
<text x="323.6" y="98.4">C2</text>
<text x="356" y="98.4">C11</text>
<text x="356" y="101">C12</text>
<text x="361.7" y="96.9">NC</text>
<text x="361.7" y="99.4">NC</text>
<text x="361.7" y="102">NC</text>
<text x="372" y="96.9">NC</text>
<text x="372" y="99.4">NC</text>
<text x="372" y="102">NC</text>
<text x="376.9" y="98.4">M3</text>
<text x="376.9" y="101">M7</text>
<text x="152" y="104.8">[2,4,9]</text>
<text x="162.6" y="103.6">EMMC_EN#</text>
<text x="182.9" y="103.5">6</text>
<text x="186.2" y="104.8">OE</text>
<text x="298.5" y="106">N2</text>
<text x="298.8" y="103.5">C4</text>
<text x="303.3" y="104.5">VSSQ</text>
<text x="303.3" y="107.1">VSSQ</text>
<text x="316.1" y="104.5">VCCQ</text>
<text x="316.1" y="107.1">VCCQ</text>
<text x="323.6" y="103.5">C6</text>
<text x="323.6" y="106">M4</text>
<text x="356" y="103.5">C13</text>
<text x="356" y="106">C14</text>
<text x="361.7" y="104.5">NC</text>
<text x="361.7" y="107.1">NC</text>
<text x="372" y="104.5">NC</text>
<text x="372" y="107.1">NC</text>
<text x="376.9" y="103.5">M8</text>
<text x="376.9" y="106">M9</text>
<text x="182.9" y="111.1">2</text>
<text x="186.1" y="112.5">GND</text>
<text x="281.4" y="110.6" transform="rotate(-90 281.4 110.6)">4k7</text>
<text x="298.5" y="108.6">N5</text>
<text x="298.9" y="111.1">P4</text>
<text x="298.9" y="113.7">P6</text>
<text x="303.3" y="109.6">VSSQ</text>
<text x="303.3" y="112.1">VSSQ</text>
<text x="316.1" y="109.6">VCCQ</text>
<text x="316.1" y="112.1">VCCQ</text>
<text x="323.6" y="108.6">N4</text>
<text x="323.6" y="111.1">P3</text>
<text x="323.6" y="113.7">P5</text>
<text x="333.6" y="108.1">VCC_1V8</text>
<text x="357.1" y="108.6">D1</text>
<text x="357.1" y="111.1">D2</text>
<text x="357.1" y="113.7">D3</text>
<text x="361.7" y="109.6">NC</text>
<text x="361.7" y="112.1">NC</text>
<text x="372" y="109.6">NC</text>
<text x="372" y="112.1">NC</text>
<text x="376.9" y="108.6">M10</text>
<text x="376.9" y="111.1">M11</text>
<text x="376.9" y="113.7">M12</text>
<text x="44" y="115.7">VCC_1V8</text>
<text x="102.7" y="115.7">VCC_CFG_HPS_B3A</text>
<text x="186.7" y="116.2">NTS0102GT115</text>
<text x="298.8" y="116.2">A6</text>
<text x="299" y="118.7">E7</text>
<text x="303.3" y="114.7">VSSQ</text>
<text x="303.3" y="117.2">VSS</text>
<text x="303.3" y="119.8">VSS</text>
<text x="316.1" y="114.7">VCCQ</text>
<text x="355.9" y="118.7">D12</text>
<text x="357.1" y="116.2">D4</text>
<text x="361.7" y="114.7">NC</text>
<text x="361.7" y="117.2">NC</text>
<text x="361.7" y="119.8">NC</text>
<text x="372" y="114.7">NC</text>
<text x="372" y="117.2">NC</text>
<text x="372" y="119.8">NC</text>
<text x="376.9" y="116.2">M13</text>
<text x="376.9" y="118.7">M14</text>
<text x="64.3" y="123.6">U901</text>
<text x="173.5" y="120.5">VCC_1V8</text>
<text x="186.9" y="123.6">U906</text>
<text x="199.3" y="120.5">VCC_CFG_HPS_B3A</text>
<text x="297.4" y="123.8">H10</text>
<text x="298.7" y="121.3">G5</text>
<text x="303.3" y="122.3">VSS</text>
<text x="303.3" y="124.8">VSS</text>
<text x="317.7" y="122.3">VCC</text>
<text x="317.7" y="124.8">VCC</text>
<text x="323.6" y="121.3">E6</text>
<text x="323.6" y="123.8">F5</text>
<text x="333.6" y="123.3">VCC_3V3</text>
<text x="355.9" y="121.3">D13</text>
<text x="355.9" y="123.8">D14</text>
<text x="361.7" y="122.3">NC</text>
<text x="361.7" y="124.8">NC</text>
<text x="372" y="122.3">NC</text>
<text x="372" y="124.8">NC</text>
<text x="376.9" y="121.3">N1</text>
<text x="376.9" y="123.8">N3</text>
<text x="35.6" y="131.5">FLASH_CLK_LV</text>
<text x="62.1" y="126.6">3</text>
<text x="62.1" y="131.7">6</text>
<text x="65" y="127.6">VCCA VCCB</text>
<text x="79" y="131.7">15</text>
<text x="79" y="126.6">2</text>
<text x="105.7" y="131.6" transform="rotate(-90 105.7 131.6)">10k</text>
<text x="108.7" y="131.6" transform="rotate(-90 108.7 131.6)">10k</text>
<text x="111.3" y="131.6" transform="rotate(-90 111.3 131.6)">10k</text>
<text x="162.6" y="131.5">SDIO_EMMC_IO1</text>
<text x="182.9" y="131.4">5</text>
<text x="182.9" y="126.4">3</text>
<text x="186.2" y="127.7">VCCA</text>
<text x="194.7" y="127.7">VCCB</text>
<text x="202" y="131.4">8</text>
<text x="202" y="126.4">7</text>
<text x="207.3" y="131.5">HPS_SDD1_RX_B3A_Y8</text>
<text x="281.4" y="126.6" transform="rotate(-90 281.4 126.6)">R402-B</text>
<text x="298.9" y="128.9">K8</text>
<text x="299.3" y="126.4">J5</text>
<text x="303.3" y="127.4">VSS</text>
<text x="303.3" y="129.9">VSS</text>
<text x="317.7" y="127.4">VCC</text>
<text x="317.7" y="129.9">VCC</text>
<text x="323.6" y="126.4">J10</text>
<text x="323.6" y="128.9">K9</text>
<text x="357.4" y="126.4">E1</text>
<text x="357.4" y="128.9">E2</text>
<text x="357.4" y="131.4">E3</text>
<text x="361.7" y="127.4">NC</text>
<text x="361.7" y="129.9">NC</text>
<text x="372" y="127.4">NC</text>
<text x="372" y="129.9">NC</text>
<text x="376.9" y="126.4">N6</text>
<text x="376.9" y="128.9">N7</text>
<text x="376.9" y="131.4">N8</text>
<text x="26.6" y="132.7">[4,9]</text>
<text x="62.1" y="136.8">4</text>
<text x="62.1" y="134.2">7</text>
<text x="65" y="137.8">1DIR</text>
<text x="65" y="132.7">1A1</text>
<text x="65" y="135.2">1A2</text>
<text x="73.4" y="137.8">1OE</text>
<text x="73.7" y="132.7">1B1</text>
<text x="73.7" y="135.2">1B2</text>
<text x="79" y="136.8">1</text>
<text x="79" y="134.2">14</text>
<text x="153.6" y="135.2">[4,9]</text>
<text x="153.6" y="132.7">[4,9]</text>
<text x="162.6" y="134.1">SDIO_EMMC_IO0</text>
<text x="182.9" y="134">4</text>
<text x="186.2" y="132.7">A1</text>
<text x="186.2" y="135.2">A2</text>
<text x="197.6" y="132.7">B1</text>
<text x="197.6" y="135.2">B2</text>
<text x="202" y="134">1</text>
<text x="206.5" y="134.1">HPS_SDD0_RX_B3A_W8</text>
<text x="233.5" y="135.2">[3,7]</text>
<text x="233.5" y="132.7">[3,7]</text>
<text x="299.4" y="134.2">EMMC_VFBGA153_GENERIC</text>
<text x="309.4" y="136.8">EMMC</text>
<text x="356.3" y="134">E12</text>
<text x="356.3" y="136.5">E13</text>
<text x="361.7" y="132.5">NC</text>
<text x="361.7" y="135">NC</text>
<text x="361.7" y="137.5">NC</text>
<text x="372" y="132.5">NC</text>
<text x="372" y="135">NC</text>
<text x="372" y="137.5">NC</text>
<text x="376.9" y="134">N9</text>
<text x="376.9" y="136.5">N10</text>
<text x="25" y="142.9">[2,4,9]</text>
<text x="35.6" y="141.7">FLASH_CS#_BS1</text>
<text x="62.1" y="141.8">8</text>
<text x="65" y="142.9">2A1</text>
<text x="73.7" y="142.9">2B1</text>
<text x="79" y="141.8">13</text>
<text x="152" y="140.3">[2,4,9]</text>
<text x="162.6" y="139.2">EMMC_EN#</text>
<text x="182.9" y="139.1">6</text>
<text x="186.2" y="140.3">OE</text>
<text x="356.3" y="139.1">E14</text>
<text x="357.4" y="141.6">F1</text>
<text x="361.7" y="140.1">NC</text>
<text x="361.7" y="142.6">NC</text>
<text x="372" y="140.1">NC</text>
<text x="372" y="142.6">NC</text>
<text x="376.9" y="139.1">N11</text>
<text x="376.9" y="141.6">N12</text>
<text x="26.6" y="145.4">[4,9]</text>
<text x="35.6" y="144.2">FLASH_DI_LV</text>
<text x="62.1" y="146.9">5</text>
<text x="62.1" y="144.4">9</text>
<text x="65" y="147.9">2DIR</text>
<text x="65" y="145.4">2A2</text>
<text x="73.4" y="147.9">2OE</text>
<text x="73.7" y="145.4">2B2</text>
<text x="79" y="146.9">16</text>
<text x="79" y="144.4">12</text>
<text x="106.2" y="148.1" transform="rotate(-90 106.2 148.1)">R903-A</text>
<text x="108.7" y="148" transform="rotate(-90 108.7 148)">R903-B</text>
<text x="111.3" y="148.1" transform="rotate(-90 111.3 148.1)">R903-C</text>
<text x="119" y="149.3">FLASH_CLK</text>
<text x="182.9" y="146.7">2</text>
<text x="186.1" y="148">GND</text>
<text x="356.3" y="149.2">F12</text>
<text x="357.4" y="144.1">F2</text>
<text x="357.4" y="146.7">F3</text>
<text x="361.7" y="145.2">NC</text>
<text x="361.7" y="147.7">NC</text>
<text x="372" y="145.2">NC</text>
<text x="372" y="147.7">NC</text>
<text x="376.9" y="144.1">N13</text>
<text x="376.9" y="146.7">N14</text>
<text x="376.9" y="149.2">P1</text>
<text x="60.9" y="152">11</text>
<text x="65" y="153">GND</text>
<text x="72.7" y="153">GND</text>
<text x="79" y="152">10</text>
<text x="118.9" y="151.9">FLASH_CS#</text>
<text x="120.6" y="154.4">FLASH_DI</text>
<text x="134.5" y="153">[7]</text>
<text x="134.5" y="155.6">[2,7]</text>
<text x="134.5" y="150.5">[2,7]</text>
<text x="186.7" y="151.8">NTS0102GT115</text>
<text x="356.3" y="151.8">F13</text>
<text x="356.3" y="154.3">F14</text>
<text x="361.7" y="150.2">NC</text>
<text x="361.7" y="152.8">NC</text>
<text x="361.7" y="155.3">NC</text>
<text x="372" y="150.2">NC</text>
<text x="372" y="152.8">NC</text>
<text x="372" y="155.3">NC</text>
<text x="376.9" y="151.8">P2</text>
<text x="376.9" y="154.3">P7</text>
<text x="63" y="157.3">SN74AVC4T245RSVR</text>
<text x="173.5" y="156.1">VCC_1V8</text>
<text x="182.9" y="161.9">3</text>
<text x="186.9" y="159.1">U904</text>
<text x="199.3" y="156.1">VCC_CFG_HPS_B3A</text>
<text x="202" y="161.9">7</text>
<text x="276.5" y="161.1">VCC_IO_B3B_B4A</text>
<text x="315.8" y="161.1">VCC_1V8</text>
<text x="357.1" y="156.8">G1</text>
<text x="357.1" y="159.4">G2</text>
<text x="357.1" y="161.9">G3</text>
<text x="361.7" y="157.9">NC</text>
<text x="361.7" y="160.4">NC</text>
<text x="372" y="157.9">NC</text>
<text x="372" y="160.4">NC</text>
<text x="376.9" y="156.8">P8</text>
<text x="376.9" y="159.4">P9</text>
<text x="376.9" y="161.9">P11</text>
<text x="162.6" y="167.1">SDIO_EMMC_IO3</text>
<text x="182.9" y="167">5</text>
<text x="186.2" y="163.3">VCCA</text>
<text x="194.7" y="163.3">VCCB</text>
<text x="202" y="167">8</text>
<text x="207.4" y="167.1">HPS_SDD3_RX_B3A_T8</text>
<text x="292.1" y="167">1</text>
<text x="296.2" y="164.2">U909</text>
<text x="311.3" y="167">8</text>
<text x="355.9" y="164.5">G12</text>
<text x="355.9" y="167">G13</text>
<text x="361.7" y="162.9">NC</text>
<text x="361.7" y="165.5">NC</text>
<text x="372" y="162.9">NC</text>
<text x="372" y="165.5">NC</text>
<text x="376.9" y="164.5">P12</text>
<text x="376.9" y="167">P13</text>
<text x="153.6" y="170.8">[4,9]</text>
<text x="153.6" y="168.3">[4,9]</text>
<text x="162.6" y="169.6">SDIO_EMMC_IO2</text>
<text x="182.9" y="169.5">4</text>
<text x="186.2" y="168.3">A1</text>
<text x="186.2" y="170.8">A2</text>
<text x="197.6" y="168.3">B1</text>
<text x="197.6" y="170.8">B2</text>
<text x="202" y="169.5">1</text>
<text x="207" y="169.6">HPS_SDD2_RX_B3A_U9</text>
<text x="233.5" y="170.8">[3,7]</text>
<text x="233.5" y="168.3">[3,7]</text>
<text x="254.2" y="173.3">[3]</text>
<text x="261.6" y="172.2">ETH1_MDIO_FPGA</text>
<text x="292.1" y="172.1">2</text>
<text x="295.4" y="168.3">VCCA</text>
<text x="295.4" y="173.3">A1</text>
<text x="304" y="168.3">VCCB</text>
<text x="306.7" y="173.4">B1</text>
<text x="311.3" y="172.1">7</text>
<text x="319.2" y="172.2">ETH1_MDIO</text>
<text x="335.1" y="173.3">[11]</text>
<text x="355.9" y="169.5">G14</text>
<text x="357.1" y="172.1">H1</text>
<text x="361.7" y="168">NC</text>
<text x="361.7" y="170.6">NC</text>
<text x="361.7" y="173.1">NC</text>
<text x="372" y="168">NC</text>
<text x="372" y="170.6">NC</text>
<text x="376.9" y="169.5">P14</text>
<text x="51.6" y="174.1">VCC_1V8</text>
<text x="64.3" y="179.4">U908</text>
<text x="79.9" y="174.1">VCC_CFG_HPS_B3A</text>
<text x="152" y="175.9">[2,4,9]</text>
<text x="162.6" y="174.7">EMMC_EN#</text>
<text x="182.9" y="174.6">6</text>
<text x="186.2" y="175.9">OE</text>
<text x="254.2" y="175.9">[3]</text>
<text x="261.6" y="174.7">ETH1_MDC_FPGA</text>
<text x="292.1" y="174.6">3</text>
<text x="292.1" y="179.7">5</text>
<text x="295.4" y="175.9">A2</text>
<text x="306.7" y="176">B2</text>
<text x="311.3" y="174.6">6</text>
<text x="319.9" y="174.7">ETH1_MDC</text>
<text x="335.1" y="175.9">[11]</text>
<text x="355.3" y="177.4">EMMC_VFBGA153_GENERIC</text>
<text x="365.3" y="180">EMMC</text>
<text x="62.1" y="182.5">1</text>
<text x="65" y="183.5">VCCA VCCB</text>
<text x="79" y="182.5">6</text>
<text x="100.4" y="185.8">R908</text>
<text x="182.9" y="182.2">2</text>
<text x="186.1" y="183.6">GND</text>
<text x="295.4" y="181.1">OE</text>
<text x="26.6" y="188.6">[4,9]</text>
<text x="35.6" y="187.4">FLASH_DO_LV</text>
<text x="62.1" y="187.6">3</text>
<text x="65" y="188.6">A</text>
<text x="76" y="188.6">B</text>
<text x="79" y="187.6">4</text>
<text x="100.4" y="191.4">100R</text>
<text x="119.5" y="187.4">FLASH_DO</text>
<text x="134.5" y="188.6">[7]</text>
<text x="186.7" y="187.3">NTS0102GT115</text>
<text x="292.1" y="187.3">4</text>
<text x="295.4" y="188.6">GND</text>
<text x="62.1" y="192.6">5</text>
<text x="62.1" y="197.7">2</text>
<text x="65" y="193.7">DIR</text>
<text x="295.9" y="192.4">NTSX2102GU8H</text>
<text x="63" y="203.1">SN74AVC1T45DCKR</text>
<text x="65" y="198.7">GND</text>
<text x="64.6" y="212.2">VCC_CFG_HPS_B3A</text>
<text x="89.7" y="220.1">U900</text>
<text x="36.8" y="224.1">[4,7]</text>
<text x="45.8" y="223">HPS_RST#</text>
<text x="86.4" y="222.9">1</text>
<text x="86.4" y="228">3</text>
<text x="89.7" y="223.9">B1</text>
<text x="110.6" y="228">4</text>
<text x="59.4" y="228.2">C900</text>
<text x="59.4" y="232.8">100p</text>
<text x="86.4" y="233">6</text>
<text x="89.7" y="229">B0</text>
<text x="107.2" y="229.2">A</text>
<text x="110.4" y="232.5">VCC_CFG_HPS_B3A</text>
<text x="59.4" y="235.3">25V</text>
<text x="86.4" y="238.1">2</text>
<text x="89.7" y="234.1">SELECT</text>
<text x="89.9" y="239.1">GND</text>
<text x="104.5" y="239.4">VCC</text>
<text x="110.6" y="238.1">5</text>
<text x="38.3" y="244.5">[2]</text>
<text x="45.7" y="243.3">HPS_POR#_RC</text>
<text x="89.7" y="243.5">NLASB3157DFT2G</text>
</g>
</svg>
